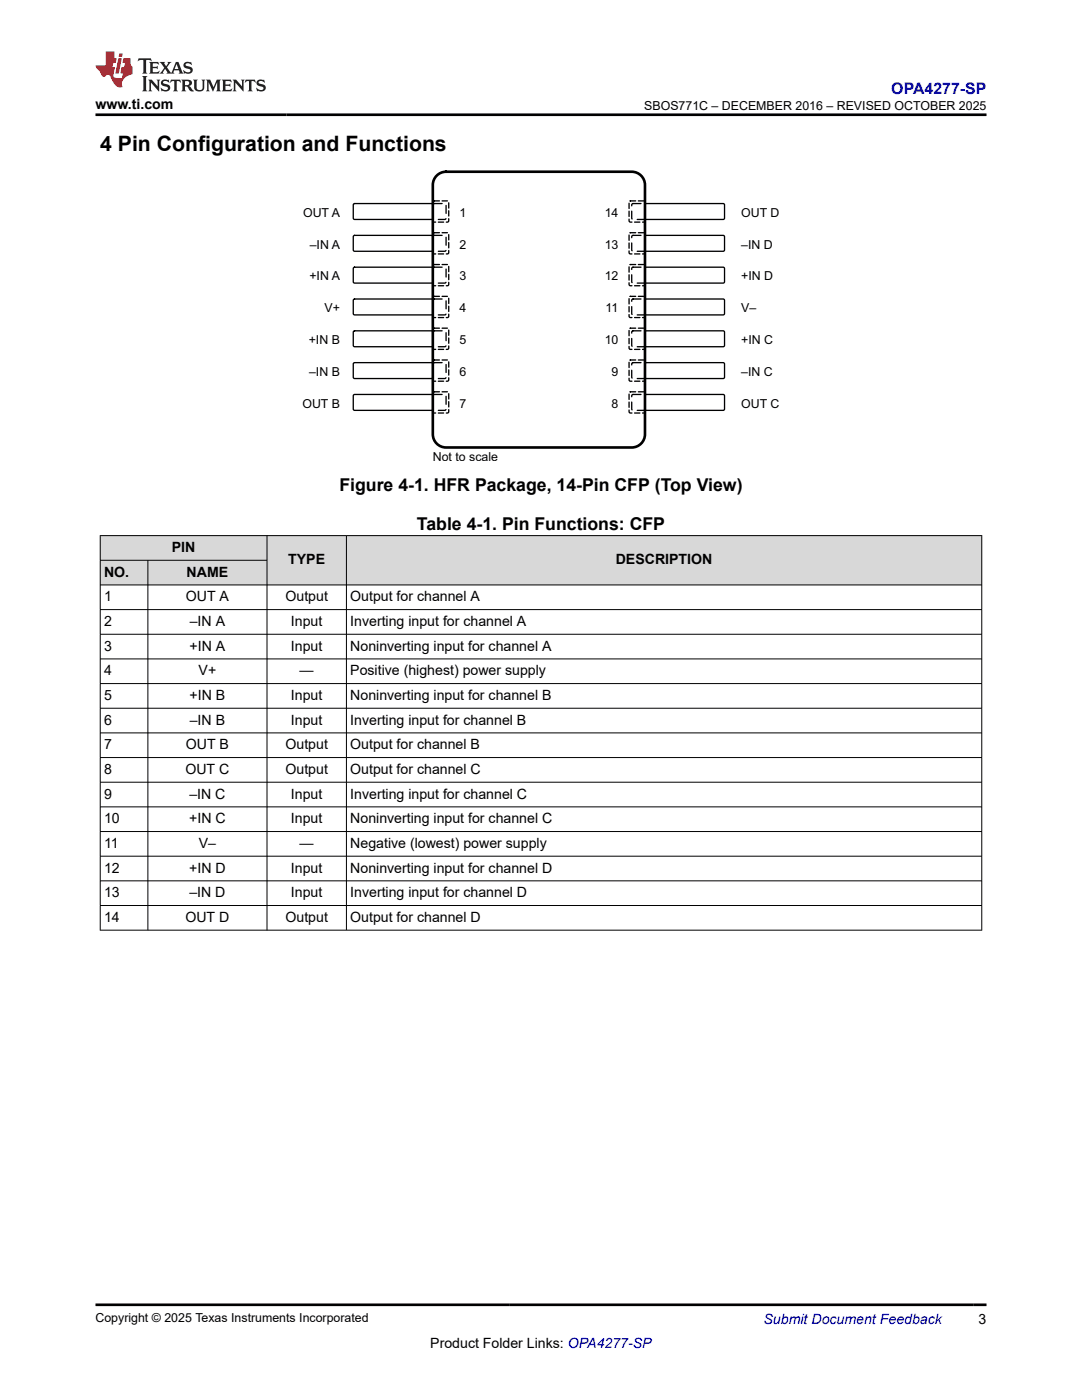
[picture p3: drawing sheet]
<svg xmlns="http://www.w3.org/2000/svg" width="216mm" height="279mm" viewBox="0 0 216 279" stroke-linecap="round" stroke-linejoin="round" font-family="sans-serif">
<path d="M70.5 40.8l.3-.2h15.3l.3 .3v2.6l-.3 .3h-15.3l-.3-.3z" fill="none" stroke="#000" stroke-width=".26"/>
<path d="M86.4 40.2l.2-.1h2.7l.2 .1v3.9l-.1 .2h-2.8l-.2-.1z" fill-rule="evenodd" fill="#fff"/>
<path d="M86.4 40.2l.2-.1h2.7l.2 .1v3.9l-.1 .2h-2.8l-.2-.1z" fill="none" stroke="#000" stroke-width=".26" stroke-dasharray="1.1 .5"/>
<path d="M86.4 40.8l.2-.2h2.1l.3 .2v2.7l-.1 .3h-2.3l-.2-.1z" fill-rule="evenodd" fill="#fff"/>
<path d="M86.4 40.8l.2-.2h2.1l.3 .2v2.7l-.1 .3h-2.3l-.2-.1z" fill="none" stroke="#000" stroke-width=".26" stroke-dasharray="1.6 1.1"/>
<path d="M128.7 40.8l.3-.2h15.3l.3 .3v2.6l-.3 .3h-15.3l-.3-.3z" fill-rule="evenodd" fill="#fff"/>
<path d="M128.7 40.8l.3-.2h15.3l.3 .3v2.6l-.3 .3h-15.3l-.3-.3z" fill="none" stroke="#000" stroke-width=".26"/>
<path d="M125.6 40.2l.2-.1h2.6l.3 .1v3.9l-.1 .2h-2.8l-.2-.1z" fill-rule="evenodd" fill="#fff"/>
<path d="M125.6 40.2l.2-.1h2.6l.3 .1v3.9l-.1 .2h-2.8l-.2-.1z" fill="none" stroke="#000" stroke-width=".26" stroke-dasharray="1.1 .5"/>
<path d="M126.1 40.8l.2-.2h2.1l.3 .2v2.7l-.1 .3h-2.3l-.2-.1z" fill-rule="evenodd" fill="#fff"/>
<path d="M126.1 40.8l.2-.2h2.1l.3 .2v2.7l-.1 .3h-2.3l-.2-.1z" fill="none" stroke="#000" stroke-width=".26" stroke-dasharray="1.6 1.1"/>
<path d="M70.5 47.1l.3-.1h15.3l.3 .2v2.7l-.3 .2h-15.3l-.3-.2z" fill-rule="evenodd" fill="#fff"/>
<path d="M70.5 47.1l.3-.1h15.3l.3 .2v2.7l-.3 .2h-15.3l-.3-.2z" fill="none" stroke="#000" stroke-width=".26"/>
<path d="M86.4 46.6l.2-.2h2.7l.2 .2v3.8l-.1 .2-2.8 .1-.2-.2z" fill-rule="evenodd" fill="#fff"/>
<path d="M86.4 46.6l.2-.2h2.7l.2 .2v3.8l-.1 .2-2.8 .1-.2-.2z" fill="none" stroke="#000" stroke-width=".26" stroke-dasharray="1.1 .5"/>
<path d="M86.4 47.1l.2-.1h2.1l.3 .1v2.8l-.1 .2h-2.3l-.2-.1z" fill-rule="evenodd" fill="#fff"/>
<path d="M86.4 47.1l.2-.1h2.1l.3 .1v2.8l-.1 .2h-2.3l-.2-.1z" fill="none" stroke="#000" stroke-width=".26" stroke-dasharray="1.6 1.1"/>
<path d="M128.7 47.1l.3-.1h15.3l.3 .2v2.7l-.3 .2h-15.3l-.3-.2z" fill-rule="evenodd" fill="#fff"/>
<path d="M128.7 47.1l.3-.1h15.3l.3 .2v2.7l-.3 .2h-15.3l-.3-.2z" fill="none" stroke="#000" stroke-width=".26"/>
<path d="M125.6 46.6l.2-.2h2.6l.3 .2v3.8l-.1 .2-2.8 .1-.2-.2z" fill-rule="evenodd" fill="#fff"/>
<path d="M125.6 46.6l.2-.2h2.6l.3 .2v3.8l-.1 .2-2.8 .1-.2-.2z" fill="none" stroke="#000" stroke-width=".26" stroke-dasharray="1.1 .5"/>
<path d="M126.1 47.1l.2-.1h2.1l.3 .1v2.8l-.1 .2h-2.3l-.2-.1z" fill-rule="evenodd" fill="#fff"/>
<path d="M126.1 47.1l.2-.1h2.1l.3 .1v2.8l-.1 .2h-2.3l-.2-.1z" fill="none" stroke="#000" stroke-width=".26" stroke-dasharray="1.6 1.1"/>
<path d="M70.5 53.5l.3-.2h15.3l.3 .3v2.6l-.3 .3h-15.3l-.3-.3z" fill-rule="evenodd" fill="#fff"/>
<path d="M70.5 53.5l.3-.2h15.3l.3 .3v2.6l-.3 .3h-15.3l-.3-.3z" fill="none" stroke="#000" stroke-width=".26"/>
<path d="M86.4 52.9l.2-.1h2.7l.2 .1v3.9l-.1 .2h-2.8l-.2-.1z" fill-rule="evenodd" fill="#fff"/>
<path d="M86.4 52.9l.2-.1h2.7l.2 .1v3.9l-.1 .2h-2.8l-.2-.1z" fill="none" stroke="#000" stroke-width=".26" stroke-dasharray="1.1 .5"/>
<path d="M86.4 53.5l.2-.2h2.1l.3 .2v2.7l-.1 .3h-2.3l-.2-.1z" fill-rule="evenodd" fill="#fff"/>
<path d="M86.4 53.5l.2-.2h2.1l.3 .2v2.7l-.1 .3h-2.3l-.2-.1z" fill="none" stroke="#000" stroke-width=".26" stroke-dasharray="1.6 1.1"/>
<path d="M128.7 53.5l.3-.2h15.3l.3 .3v2.6l-.3 .3h-15.3l-.3-.3z" fill-rule="evenodd" fill="#fff"/>
<path d="M128.7 53.5l.3-.2h15.3l.3 .3v2.6l-.3 .3h-15.3l-.3-.3z" fill="none" stroke="#000" stroke-width=".26"/>
<path d="M125.6 52.9l.2-.1h2.6l.3 .1v3.9l-.1 .2h-2.8l-.2-.1z" fill-rule="evenodd" fill="#fff"/>
<path d="M125.6 52.9l.2-.1h2.6l.3 .1v3.9l-.1 .2h-2.8l-.2-.1z" fill="none" stroke="#000" stroke-width=".26" stroke-dasharray="1.1 .5"/>
<path d="M126.1 53.5l.2-.2h2.1l.3 .2v2.7l-.1 .3h-2.3l-.2-.1z" fill-rule="evenodd" fill="#fff"/>
<path d="M126.1 53.5l.2-.2h2.1l.3 .2v2.7l-.1 .3h-2.3l-.2-.1z" fill="none" stroke="#000" stroke-width=".26" stroke-dasharray="1.6 1.1"/>
<path d="M70.5 59.8l.3-.1h15.3l.3 .2v2.7l-.3 .2h-15.3l-.3-.2z" fill-rule="evenodd" fill="#fff"/>
<path d="M70.5 59.8l.3-.1h15.3l.3 .2v2.7l-.3 .2h-15.3l-.3-.2z" fill="none" stroke="#000" stroke-width=".26"/>
<path d="M86.4 59.3l.2-.2h2.7l.2 .2v3.8l-.1 .2-2.8 .1-.2-.2z" fill-rule="evenodd" fill="#fff"/>
<path d="M86.4 59.3l.2-.2h2.7l.2 .2v3.8l-.1 .2-2.8 .1-.2-.2z" fill="none" stroke="#000" stroke-width=".26" stroke-dasharray="1.1 .5"/>
<path d="M86.4 59.8l.2-.1h2.1l.3 .1v2.8l-.1 .2h-2.3l-.2-.1z" fill-rule="evenodd" fill="#fff"/>
<path d="M86.4 59.8l.2-.1h2.1l.3 .1v2.8l-.1 .2h-2.3l-.2-.1z" fill="none" stroke="#000" stroke-width=".26" stroke-dasharray="1.6 1.1"/>
<path d="M128.7 59.8l.3-.1h15.3l.3 .2v2.7l-.3 .2h-15.3l-.3-.2z" fill-rule="evenodd" fill="#fff"/>
<path d="M128.7 59.8l.3-.1h15.3l.3 .2v2.7l-.3 .2h-15.3l-.3-.2z" fill="none" stroke="#000" stroke-width=".26"/>
<path d="M125.6 59.3l.2-.2h2.6l.3 .2v3.8l-.1 .2-2.8 .1-.2-.2z" fill-rule="evenodd" fill="#fff"/>
<path d="M125.6 59.3l.2-.2h2.6l.3 .2v3.8l-.1 .2-2.8 .1-.2-.2z" fill="none" stroke="#000" stroke-width=".26" stroke-dasharray="1.1 .5"/>
<path d="M126.1 59.8l.2-.1h2.1l.3 .1v2.8l-.1 .2h-2.3l-.2-.1z" fill-rule="evenodd" fill="#fff"/>
<path d="M126.1 59.8l.2-.1h2.1l.3 .1v2.8l-.1 .2h-2.3l-.2-.1z" fill="none" stroke="#000" stroke-width=".26" stroke-dasharray="1.6 1.1"/>
<path d="M70.5 66.2l.3-.2h15.3l.3 .3v2.6l-.3 .3h-15.3l-.3-.3z" fill-rule="evenodd" fill="#fff"/>
<path d="M70.5 66.2l.3-.2h15.3l.3 .3v2.6l-.3 .3h-15.3l-.3-.3z" fill="none" stroke="#000" stroke-width=".26"/>
<path d="M86.4 65.6l.2-.1h2.7l.2 .1v3.9l-.1 .2h-2.8l-.2-.1z" fill-rule="evenodd" fill="#fff"/>
<path d="M86.4 65.6l.2-.1h2.7l.2 .1v3.9l-.1 .2h-2.8l-.2-.1z" fill="none" stroke="#000" stroke-width=".26" stroke-dasharray="1.1 .5"/>
<path d="M86.4 66.2l.2-.2h2.1l.3 .2v2.7l-.1 .3h-2.3l-.2-.1z" fill-rule="evenodd" fill="#fff"/>
<path d="M86.4 66.2l.2-.2h2.1l.3 .2v2.7l-.1 .3h-2.3l-.2-.1z" fill="none" stroke="#000" stroke-width=".26" stroke-dasharray="1.6 1.1"/>
<path d="M128.7 66.2l.3-.2h15.3l.3 .3v2.6l-.3 .3h-15.3l-.3-.3z" fill-rule="evenodd" fill="#fff"/>
<path d="M128.7 66.2l.3-.2h15.3l.3 .3v2.6l-.3 .3h-15.3l-.3-.3z" fill="none" stroke="#000" stroke-width=".26"/>
<path d="M125.6 65.6l.2-.1h2.6l.3 .1v3.9l-.1 .2h-2.8l-.2-.1z" fill-rule="evenodd" fill="#fff"/>
<path d="M125.6 65.6l.2-.1h2.6l.3 .1v3.9l-.1 .2h-2.8l-.2-.1z" fill="none" stroke="#000" stroke-width=".26" stroke-dasharray="1.1 .5"/>
<path d="M126.1 66.2l.2-.2h2.1l.3 .2v2.7l-.1 .3h-2.3l-.2-.1z" fill-rule="evenodd" fill="#fff"/>
<path d="M126.1 66.2l.2-.2h2.1l.3 .2v2.7l-.1 .3h-2.3l-.2-.1z" fill="none" stroke="#000" stroke-width=".26" stroke-dasharray="1.6 1.1"/>
<path d="M70.5 72.5l.3-.1h15.3l.3 .2v2.7l-.3 .2h-15.3l-.3-.2z" fill-rule="evenodd" fill="#fff"/>
<path d="M70.5 72.5l.3-.1h15.3l.3 .2v2.7l-.3 .2h-15.3l-.3-.2z" fill="none" stroke="#000" stroke-width=".26"/>
<path d="M86.4 72l.2-.2h2.7l.2 .2v3.8l-.1 .2-2.8 .1-.2-.2z" fill-rule="evenodd" fill="#fff"/>
<path d="M86.4 72l.2-.2h2.7l.2 .2v3.8l-.1 .2-2.8 .1-.2-.2z" fill="none" stroke="#000" stroke-width=".26" stroke-dasharray="1.1 .5"/>
<path d="M86.4 72.5l.2-.1h2.1l.3 .1v2.8l-.1 .2h-2.3l-.2-.1z" fill-rule="evenodd" fill="#fff"/>
<path d="M86.4 72.5l.2-.1h2.1l.3 .1v2.8l-.1 .2h-2.3l-.2-.1z" fill="none" stroke="#000" stroke-width=".26" stroke-dasharray="1.6 1.1"/>
<path d="M128.8 72.4h15.5l.3 .2v2.7l-.3 .2h-15.3l-.3-.2v-2.7z" fill-rule="evenodd" fill="#fff"/>
<path d="M128.8 72.4h15.5l.3 .2v2.7l-.3 .2h-15.3l-.3-.2v-2.7z" fill="none" stroke="#000" stroke-width=".26"/>
<path d="M125.7 71.9l2.7-.1 .3 .2v3.8l-.1 .2-2.8 .1-.2-.2-.1-3.8z" fill-rule="evenodd" fill="#fff"/>
<path d="M125.7 71.9l2.7-.1 .3 .2v3.8l-.1 .2-2.8 .1-.2-.2-.1-3.8z" fill="none" stroke="#000" stroke-width=".26" stroke-dasharray="1.1 .5"/>
<path d="M126.2 72.4h2.2l.3 .1v2.8l-.1 .2h-2.3l-.2-.1v-2.8z" fill-rule="evenodd" fill="#fff"/>
<path d="M126.2 72.4h2.2l.3 .1v2.8l-.1 .2h-2.3l-.2-.1v-2.8z" fill="none" stroke="#000" stroke-width=".26" stroke-dasharray="1.6 1.1"/>
<path d="M70.5 78.9l.3-.2h15.3l.3 .3v2.6l-.3 .3h-15.3l-.3-.3z" fill-rule="evenodd" fill="#fff"/>
<path d="M70.5 78.9l.3-.2h15.3l.3 .3v2.6l-.3 .3h-15.3l-.3-.3z" fill="none" stroke="#000" stroke-width=".26"/>
<path d="M86.5 78.2h2.8l.2 .1v3.9l-.1 .2h-2.8l-.2-.1v-3.8z" fill-rule="evenodd" fill="#fff"/>
<path d="M86.5 78.2h2.8l.2 .1v3.9l-.1 .2h-2.8l-.2-.1v-3.8z" fill="none" stroke="#000" stroke-width=".26" stroke-dasharray="1.1 .5"/>
<path d="M86.4 78.9l.2-.2h2.1l.3 .2v2.7l-.1 .3h-2.3l-.2-.1z" fill-rule="evenodd" fill="#fff"/>
<path d="M86.4 78.9l.2-.2h2.1l.3 .2v2.7l-.1 .3h-2.3l-.2-.1z" fill="none" stroke="#000" stroke-width=".26" stroke-dasharray="1.6 1.1"/>
<path d="M128.8 78.8l15.5-.1 .3 .3v2.6l-.3 .3h-15.3l-.3-.3v-2.6z" fill-rule="evenodd" fill="#fff"/>
<path d="M128.8 78.8l15.5-.1 .3 .3v2.6l-.3 .3h-15.3l-.3-.3v-2.6z" fill="none" stroke="#000" stroke-width=".26"/>
<path d="M125.7 78.2h2.7l.3 .1v3.9l-.1 .2h-2.8l-.2-.1-.1-3.8z" fill-rule="evenodd" fill="#fff"/>
<path d="M125.7 78.2h2.7l.3 .1v3.9l-.1 .2h-2.8l-.2-.1-.1-3.8z" fill="none" stroke="#000" stroke-width=".26" stroke-dasharray="1.1 .5"/>
<path d="M126.2 78.8l2.2-.1 .3 .2v2.7l-.1 .3h-2.3l-.2-.1v-2.8z" fill-rule="evenodd" fill="#fff"/>
<path d="M126.2 78.8l2.2-.1 .3 .2v2.7l-.1 .3h-2.3l-.2-.1v-2.8z" fill="none" stroke="#000" stroke-width=".26" stroke-dasharray="1.6 1.1"/>
<path d="M86.9 35.3a2.64 2.64 0 0 1 2.1-1h37.1a2.65 2.65 0 0 1 2.6 2.6v49.8a2.65 2.65 0 0 1-2.6 2.6h-37.1a2.65 2.65 0 0 1-2.6-2.6v-49.8v-.6z" fill="none" stroke="#000" stroke-width=".53"/>
<g fill="#d8d8d8">
<path d="M20 106.9h175.9v4.9h-175.9z" fill-rule="evenodd"/>
<path d="M20.1 107h33.1v4.8h-33.1z" fill-rule="evenodd"/>
<path d="M53.3 107h15.8v9.7h-15.8z" fill-rule="evenodd"/>
<path d="M69.2 107h126.6v9.7h-126.6z" fill-rule="evenodd"/>
<path d="M20.1 111.9h9.3v4.8h-9.3z" fill-rule="evenodd"/>
<path d="M29.6 111.9h23.6v4.8h-23.6z" fill-rule="evenodd"/>
</g>
<g fill="none" stroke="#000" stroke-width=".2">
<path d="M19.9 106.9h176.1M19.9 111.8h33.4M20 106.8v78.9M29.5 111.8v73.9M53.3 106.8v78.9M69.1 106.8v78.9M195.9 106.8v78.9M196 116.7h-176.1M19.9 121.7h176.1M19.9 126.6h176.1M19.9 131.5h176.1M19.9 136.4h176.1"/>
<path d="M19.9 141.3h176.1M19.9 146.3h176.1M19.9 151.2h176.1M19.9 156.1h176.1M19.9 161h176.1M19.9 166h176.1M19.9 170.9h176.1M19.9 175.8h176.1M19.9 180.7h176.1M19.9 185.6h176.1"/>
</g>
<path d="M27.7 11.6l-.2 .6 .5-.2h.6v.1v2.2l-.2 .4h1l-.2-.4v-2.2v-.1h.5l.5 .2-.1-.6zM29.8 12.4l.2 .3v1.6l-.2 .4h1.9l.1-.6a1.08 1.08 0 0 1-1.3 .2v-.7h.6l.4 .2v-.7l-.4 .2h-.6v-.5l.2-.2a1 1 0 0 1 1 .3l-.1-.5zM31.8 12.4l1 1.1-1 1.2h.9l-.2-.2 .4-.8 .5 .8-.2 .2h1.6l-.2-.2 .1-.5h1l.1 .5-.1 .2h.9l-.2-.4-.8-1.9h-.5l-1 2.1-.8-1.1 .9-1h-.8l.2 .2-.5 .6-.3-.6 .1-.2zM35.2 12.8l.4 1h-.8zM36.8 12.5a.65 .65 0 0 0-.2 .7 .65 .65 0 0 0 .6 .5l.7 .1 .1 .3a.79 .79 0 0 1-.7 .4 .79 .79 0 0 1-.7-.5l.1 .7 .2-.1a.93 .93 0 0 0 1.1 0 .93 .93 0 0 0 .4-.9 1.46 1.46 0 0 0-1.2-.6l-.1-.3a1.09 1.09 0 0 1 1.2 .2l-.2-.6-.1 .1-.6-.2zM28.4 15.2l.2 .4v2.2l-.2 .4h1l-.2-.4v-2.2l.2-.4zM29.6 15.9l.2 .4v1.5l-.2 .4h.8l-.3-.4v-1.3l1.7 1.8v-2l.2-.4h-.8l.2 .2 .1 1.1-1.2-1.3zM32.3 16a.65 .65 0 0 0-.2 .8 .65 .65 0 0 0 .7 .4l.6 .2 .1 .2a.79 .79 0 0 1-.7 .4 .79 .79 0 0 1-.7-.5l.1 .7 .2-.1a.93 .93 0 0 0 1.1 .1 .93 .93 0 0 0 .4-1 1.46 1.46 0 0 0-1.2-.5l-.1-.4a1.09 1.09 0 0 1 1.2 .2l-.2-.6-.1 .1-.6-.1zM34.1 15.9l-.1 .6a.63 .63 0 0 1 .7-.3l.1 1.6-.3 .4h1l-.2-.4v-1.6a.66 .66 0 0 1 .8 .3l-.1-.6zM36.2 15.9l.2 .4v1.5l-.2 .4h.9l-.2-.2v-.7h.5l.1 .2a.79 .79 0 0 0 1.2 .6l-1-.9a.61 .61 0 0 0 .6-.6 .61 .61 0 0 0-.5-.7zM36.9 16.2h.2a.47 .47 0 0 1 .5 .1 .47 .47 0 0 1 .1 .5l-.2 .1-.6 .1zM38.5 15.9l.2 .2a2.27 2.27 0 0 0 .4 2 1.04 1.04 0 0 0 1.7-.7v-1.3l.2-.2h-.8l.2 .4v1.1a.6 .6 0 0 1-.6 .6 .6 .6 0 0 1-.6-.6v-1.1l.3-.4zM41.1 15.9l.2 .4v1.5l-.2 .4h.7l-.2-.4v-1.4l.9 1.9 .8-1.9v1.4l-.2 .4h1l-.3-.4v-1.5l.3-.4h-.8l-.7 1.5-.7-1.5zM44.3 15.9l.2 .4v1.5l-.2 .4h1.9l.1-.6a1.09 1.09 0 0 1-1.3 .2v-.7h.6l.4 .2v-.6l-.4 .2h-.6v-.6l.2-.1a1.01 1.01 0 0 1 1 .3l-.1-.6zM46.4 15.9l.3 .4v1.5l-.3 .4h.8l-.2-.4v-1.3l1.6 1.8v-2l.2-.4h-.7l.2 .2v1.1l-1.2-1.3zM49 15.9l-.1 .6a.63 .63 0 0 1 .8-.3v1.6l-.3 .4h1l-.2-.4v-1.6a.66 .66 0 0 1 .8 .3l-.1-.6zM51.4 16a.65 .65 0 0 0-.2 .8 .65 .65 0 0 0 .6 .4l.6 .2 .2 .2a.79 .79 0 0 1-.8 .4 .79 .79 0 0 1-.6-.5l.1 .7 .2-.1a.93 .93 0 0 0 1 .1 .93 .93 0 0 0 .5-1 1.46 1.46 0 0 0-1.3-.5l-.1-.4a1.09 1.09 0 0 1 1.3 .2l-.2-.6-.2 .1-.5-.1z" fill="#231f20"/>
<path d="M21.1 10.3v2.7h-2v.4l.9 1a.95 .95 0 0 0 .9 .9 .59 .59 0 0 1 .6-.4 .59 .59 0 0 1 .5 .3l.4 .8a1.59 1.59 0 0 0 2.1 1.4 1.61 1.61 0 0 1 1-2.3l1-.3-.1-1.5a1.59 1.59 0 0 1-.4-1.7h-1.4l-.2 .9h.5l-.1 .9h-.5l-.2 .9v.3l.4 .1-.2 .9h-.6a.73 .73 0 0 1-1.1-.7l.3-1.5h-.5l.2-.9h.5l.2-.9h-.5v-1.3zM23.6 11.6l-.6 3.1h.7l.6-3.1zM23.8 10.7l-.1 .6h.7l.1-.6z" fill="#ed1c24"/>
<path d="M19 22.9h177.8M19 260.4h177.8" fill="none" stroke="#000" stroke-width=".53"/>
<text font-size="4.2" x="20" y="30.2">4 Pin Configuration and Functions</text>
<g font-size="3.5">
<text x="67.7" y="98">Figure 4-1. HFR Package, 14-Pin CFP (Top View)</text>
<text x="83.2" y="105.7">Table 4-1. Pin Functions: CFP</text>
</g>
<text font-size="3.2" fill="#00f" x="177.9" y="18.7">OPA4277-SP</text>
<g font-size="2.8">
<text x="19.1" y="21.8">www.ti.com</text>
<text x="34.3" y="110.2">PIN</text>
<text x="57.5" y="112.6">TYPE</text>
<text x="122.9" y="112.6">DESCRIPTION</text>
<text x="20.8" y="115.1">NO.</text>
<text x="37.2" y="115.1">NAME</text>
<text x="20.8" y="120">1</text>
<text x="20.8" y="124.9">2</text>
<text x="37.1" y="120">OUT A</text>
<text x="37.9" y="124.9">–IN A</text>
<text x="57" y="120">Output</text>
<text x="58.1" y="124.9">Input</text>
<text x="69.9" y="120">Output for channel A</text>
<text x="69.9" y="124.9">Inverting input for channel A</text>
<text x="20.8" y="129.9">3</text>
<text x="37.8" y="129.9">+IN A</text>
<text x="58.1" y="129.9">Input</text>
<text x="69.9" y="129.9">Noninverting input for channel A</text>
<text x="20.8" y="134.8">4</text>
<text x="39.6" y="134.8">V+</text>
<text x="59.8" y="134.8">—</text>
<text x="69.9" y="134.8">Positive (highest) power supply</text>
<text x="20.8" y="139.7">5</text>
<text x="37.8" y="139.7">+IN B</text>
<text x="58.1" y="139.7">Input</text>
<text x="69.9" y="139.7">Noninverting input for channel B</text>
<text x="20.8" y="144.6">6</text>
<text x="20.8" y="149.5">7</text>
<text x="37.1" y="149.5">OUT B</text>
<text x="37.9" y="144.6">–IN B</text>
<text x="57" y="149.5">Output</text>
<text x="58.1" y="144.6">Input</text>
<text x="69.9" y="144.6">Inverting input for channel B</text>
<text x="69.9" y="149.5">Output for channel B</text>
<text x="20.8" y="154.5">8</text>
<text x="37" y="154.5">OUT C</text>
<text x="57" y="154.5">Output</text>
<text x="69.9" y="154.5">Output for channel C</text>
<text x="20.8" y="159.4">9</text>
<text x="37.8" y="159.4">–IN C</text>
<text x="58.1" y="159.4">Input</text>
<text x="69.9" y="159.4">Inverting input for channel C</text>
<text x="20.8" y="164.3">10</text>
<text x="37.7" y="164.3">+IN C</text>
<text x="58.1" y="164.3">Input</text>
<text x="69.9" y="164.3">Noninverting input for channel C</text>
<text x="20.8" y="169.2">11</text>
<text x="39.7" y="169.2">V–</text>
<text x="59.8" y="169.2">—</text>
<text x="69.9" y="169.2">Negative (lowest) power supply</text>
<text x="20.8" y="174.1">12</text>
<text x="20.8" y="179.1">13</text>
<text x="37.7" y="174.1">+IN D</text>
<text x="37.8" y="179.1">–IN D</text>
<text x="58.1" y="174.1">Input</text>
<text x="58.1" y="179.1">Input</text>
<text x="69.9" y="174.1">Noninverting input for channel D</text>
<text x="69.9" y="179.1">Inverting input for channel D</text>
<text x="20.8" y="184">14</text>
<text x="37" y="184">OUT D</text>
<text x="57" y="184">Output</text>
<text x="69.9" y="184">Output for channel D</text>
<text x="85.9" y="269">Product Folder Links: OPA4277-SP</text>
<text x="195.3" y="264.2">3</text>
</g>
<text font-size="2.8" fill="#00f" x="152.4" y="264.2">Submit Document Feedback</text>
<g font-size="2.5">
<text x="128.5" y="21.9">SBOS771C – DECEMBER 2016 – REVISED OCTOBER 2025</text>
<text x="60.5" y="43.3">OUT A</text>
<text x="91.7" y="43.3">1</text>
<text x="120.7" y="43.3">14</text>
<text x="147.9" y="43.3">OUT D</text>
<text x="61.8" y="49.6">–IN A</text>
<text x="91.7" y="49.6">2</text>
<text x="120.7" y="49.6">13</text>
<text x="147.9" y="49.6">–IN D</text>
<text x="61.7" y="56">+IN A</text>
<text x="91.7" y="56">3</text>
<text x="120.7" y="56">12</text>
<text x="147.9" y="56">+IN D</text>
<text x="64.8" y="62.3">V+</text>
<text x="91.7" y="62.3">4</text>
<text x="120.8" y="62.3">11</text>
<text x="147.9" y="62.3">V–</text>
<text x="61.6" y="68.7">+IN B</text>
<text x="91.7" y="68.7">5</text>
<text x="120.7" y="68.7">10</text>
<text x="147.9" y="68.7">+IN C</text>
<text x="61.7" y="75">–IN B</text>
<text x="91.7" y="75">6</text>
<text x="122" y="75">9</text>
<text x="147.9" y="75">–IN C</text>
<text x="60.3" y="81.4">OUT B</text>
<text x="91.7" y="81.4">7</text>
<text x="122" y="81.4">8</text>
<text x="147.9" y="81.4">OUT C</text>
<text x="86.4" y="92">Not to scale</text>
<text x="19" y="263.9">Copyright © 2025 Texas Instruments Incorporated</text>
</g>
</svg>
